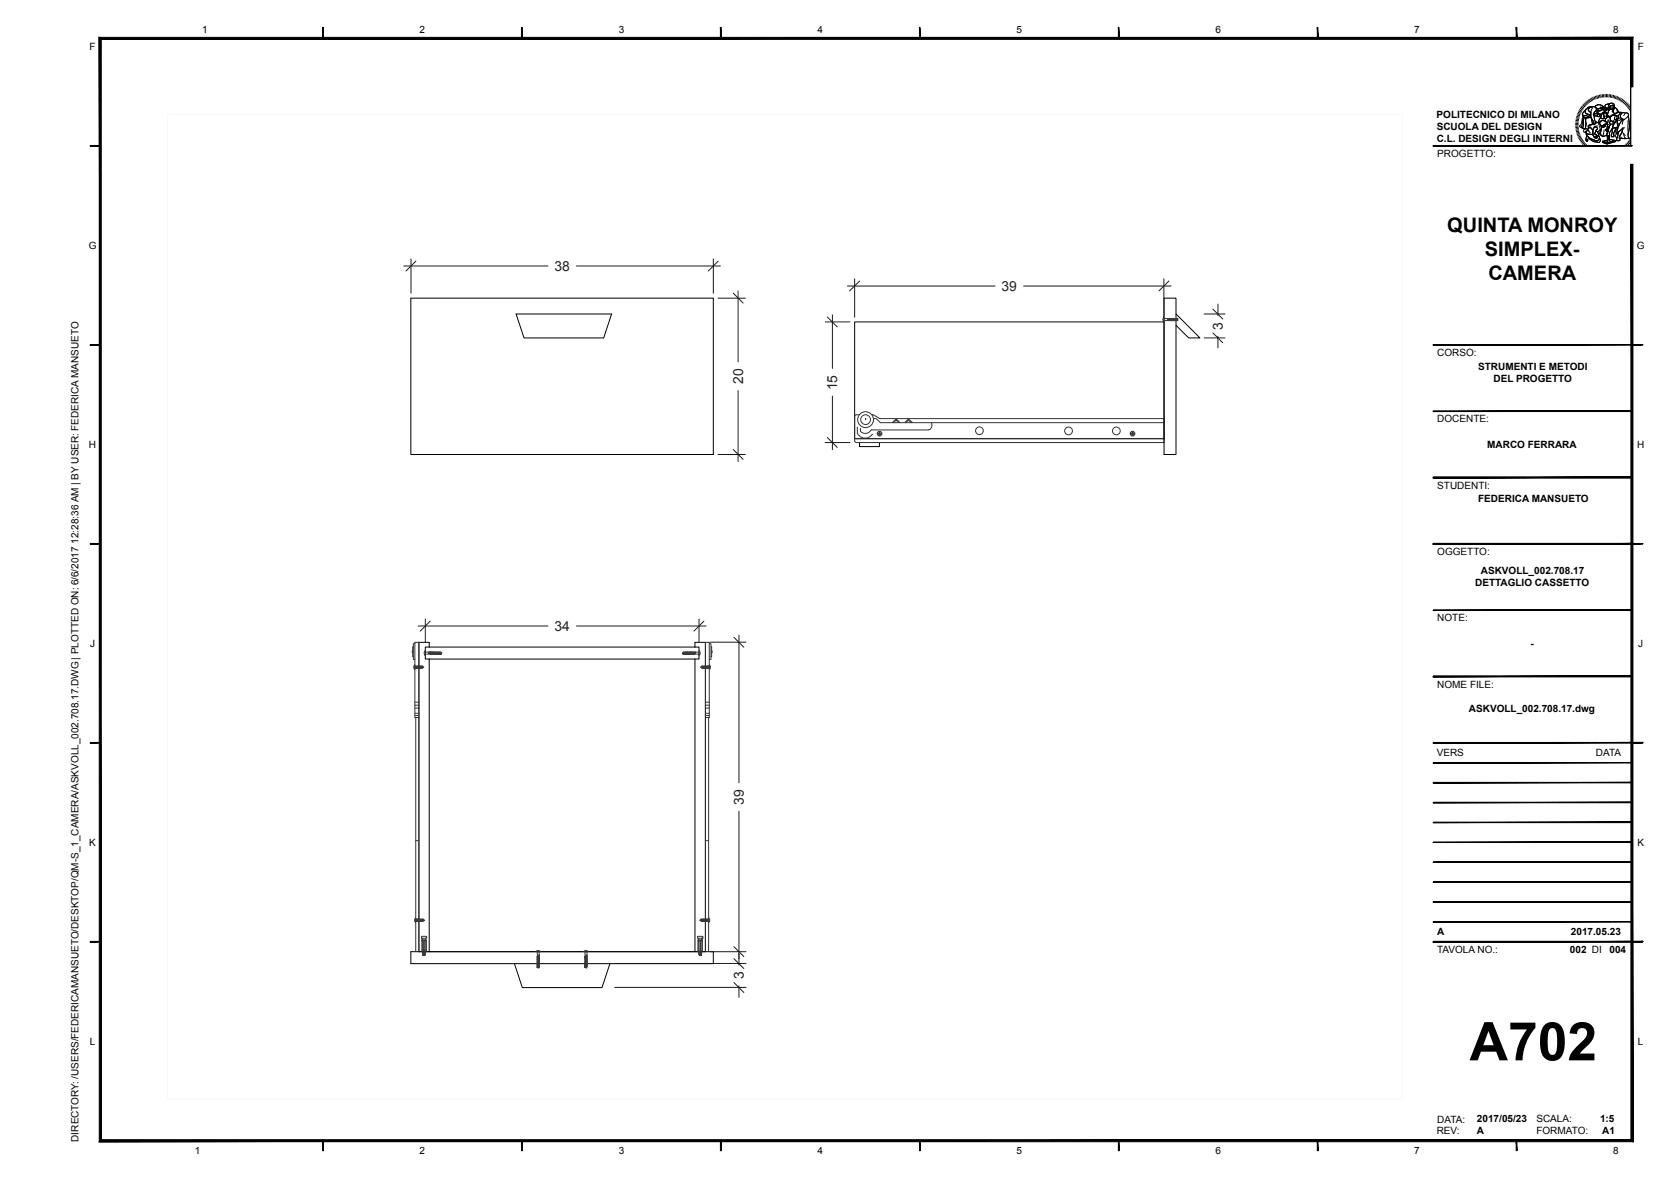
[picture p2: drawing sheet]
<svg xmlns="http://www.w3.org/2000/svg" width="420mm" height="297mm" viewBox="0 0 420 297" stroke-linecap="round" stroke-linejoin="round" font-family="sans-serif">
<path d="M103.3 74.9h76v39.3h-76zM129.7 78.9h24l-2 6h-20zM214.8 80.9h77.8v29.3h-77.8zM216 111.2v1h5v-1" fill="none" stroke="#000" stroke-width=".25"/>
<g fill="none" stroke="#333" stroke-width=".25">
<circle cx="217.6" cy="105.4" r="1.99"/>
<circle cx="280.6" cy="108.3" r=".97"/>
</g>
<circle cx="217.6" cy="105.4" r=".17" fill="#333"/>
<g fill="none" stroke="#333" stroke-width=".25">
<path d="M292.5 79.7v1.1M292.5 79.8a.72 .72 0 0 0 0 1M293.8 80l-.2 .6M294.1 80l-.2 .6M294.4 80l-.3 .6M294.7 80l-.3 .6M294.9 80l-.2 .6M295.2 80l-.3 .6M295.5 80l-.3 .6 .3-.6-.2 .5M295.7 80l-.2 .6M296 80l-.2 .6M292.6 80l.9 .1"/>
<path d="M293.5 80.5h.1M293.5 80.5h-.9M293.7 80.1h-.2v.4M293.7 80.5h.2M294 80.5h.1M294.3 80.5h.1M294.5 80.5h.2M294.8 80.5h.1M295.1 80.5h.1M295.5 80.5l-.3 .1M295.6 80.5h.2M296 80.1v.4h-.1"/>
<path d="M214.8 110.2h77.8M215.5 107.3v1.5M215.5 108.9a2.16 2.16 0 0 0 3.7 .3h.2M215.9 111.2h.4M216 104.2l-1 .1-.2 .3 .1 6.2 .3 .4h77.4v-6l-71.5-.1M216.3 107.6v.8M218.8 108.2l-.1 .2a1.57 1.57 0 0 1-2.4 0M219.1 104.2l.4 .1 1.6 .8M219.5 105.2h.7l1.1 1h71.3M221 108.9v-.4h.2v.4M221 109.1v.3h.2v-.3M221 108.9h-.3v.2h.3"/>
<path d="M221 108.9l.2 .2M221.2 108.9h.3v.2h-.3M221.2 108.9l-.2 .2M224.6 106.2l.6-.6 .7 .6M226.2 106.2l-1-.9-.9 .9M227.7 106.2l.6-.6 .7 .6M229.3 106.2l-1-.9-.9 .9M233.4 108h-14.3l-.3 .2M233.7 107.9l-.3 .1M234.1 106.2a1.35 1.35 0 0 1-.4 1.7M284.6 108.9v-.4h.2v.4M284.6 109.1v.3h.2v-.3"/>
<path d="M284.6 108.9h-.4v.2h.4M284.6 108.9l.2 .2M284.8 108.9h.3v.2h-.3M284.8 108.9l-.2 .2M103.7 163.6h-.1l.1 .3M103.9 162.5h-.2v2.5h.2M104.2 167.1v1.1M104.2 167.1a.72 .72 0 0 0 0 1.1M104.3 161.7h-.4v4h.4M104.3 167.4l.1 .6-.1-.5M104.3 167.6l.1 .4M104.3 177.2h1"/>
<path d="M104.3 176.4h1M104.3 177.9h1M104.3 179.2h1M104.3 179.8h1M104.3 167.8h.1M104.4 167.5h.1M104.4 167.8h.2M104.5 167.3l.2 .7M104.6 167.5h.2M104.7 167.8h.2M104.8 167.3l.2 .7M104.9 167.5h.1"/>
<path d="M105 167.3l.3 .7M105.2 167.5h.1M105.3 167.3l.3 .2M105.4 167.5l.1 .5-.2-.7 .2 .7M105.6 167.3l.2 .7M105.7 167.5h.1M105.8 167.3l.3 .7M106 167.5h.1M106.1 167.3l.2 .5M106.3 167.5l.2 .1-.4 .2M106.8 163.5v1.2M106.8 163.6a.72 .72 0 0 0 0 1.1"/>
<path d="M106.9 163.9h1M107.7 163.9v.4h.3M107.7 164.3l-.8 .1M107.7 163.9h.1M107.9 163.8l.2 .6M108 163.9h.2M108.2 163.8l.2 .6M108.3 163.9h.2M108.5 163.8l.2 .6M108.6 163.9h.1M108.7 163.8l.2 .6M108.8 163.9h.2"/>
<path d="M109 163.8l.2 .6M109.1 163.9h.2M109.3 163.8l.2 .6M109.4 163.9h.1M109.5 163.8l.3 .1M109.7 163.9l.1 .5-.3-.6 .3 .6M109.8 163.8l.2 .6M110 163.9h.1M110.1 163.8l.2 .6M110.2 163.9h.2M110.4 163.8l.2 .6M110.5 163.9h.1"/>
<path d="M110.6 163.8l.3 .1M110.8 163.9v.5l-.2-.6 .2 .6M110.9 163.9l.2 .2-.3 .2M171.7 163.9l-.1 .3 .1 .1M171.8 163.9l-.1 .5M171.9 163.8l-.2 .1M171.9 163.9h.2M172.2 163.8l-.2 .6M172.2 163.9h.2M172.5 163.8l-.2 .6M172.5 163.9h.1M172.8 163.8l-.2 .6"/>
<path d="M172.9 163.9l-.1 .5 .2-.6-.2 .6M173 163.8l-.2 .1M173 163.9h.2M173.3 163.8l-.2 .6M173.3 163.9h.2M173.6 163.8l-.2 .6M173.6 163.9h.1M173.8 163.8l-.2 .6M173.8 163.9h.2M174.1 163.8l-.2 .6M174.1 163.9h.2M174.4 163.8l-.2 .6"/>
<path d="M174.4 163.9h.2M174.7 163.8l-.3 .6M174.8 163.9v.4h-.2M174.8 164.3l.9 .1M174.8 163.9h.1M175.7 163.9h-1M175.7 163.6h.1a.72 .72 0 0 1-.1 1.1M175.8 163.5v1.2M176.3 167.5l-.2 .1 .4 .2M176.5 167.3l-.2 .5M176.5 167.5h.1M176.7 167.3l-.2 .7"/>
<path d="M176.7 167.5h.2M177 167.3l-.2 .7M177.1 167.5l-.1 .5 .3-.7-.3 .7M177.3 167.3l-.3 .2M177.3 167.5h.1M177.3 177.2h1M177.3 176.4h1M177.3 177.9h1M177.3 179.2h1M177.3 179.8h1M177.5 167.3l-.2 .7M177.5 167.5h.2"/>
<path d="M177.7 167.8h.2M177.8 167.3l-.2 .7M177.8 167.5h.1M178 167.8h.1M178.1 167.3l-.2 .7M178.1 167.5h.1M178.2 167.8h.1M178.3 161.7h.4v4h-.4M178.3 167.4l-.2 .6 .2-.5M178.3 167.6l-.2 .4M178.3 168.2a.68 .68 0 0 0 0-1.1l.1 1.1M178.7 162.5h.2v2.5h-.2"/>
<path d="M178.9 163.6h.1l-.1 .3M104.5 180.3v58.8M105.3 180.3h-1v-18.9h1v77.7M177.3 180.3h1v-18.9h-1v77.7M178.1 180.3v58.8M104.5 211.2h.8M177.3 211.2h.8M104.4 230.7l.1 1.1-.1-.1a.72 .72 0 0 1 0-1zM104.5 231l.2 .5-.2-.5M104.5 231.2l.2 .3M104.5 231.4h.1M104.5 231h.2"/>
<path d="M104.7 231.4h.1M104.7 230.9l.2 .6M104.8 231h.2M104.9 231.4h.2M105 230.9l.2 .6M105.1 231h.2M105.3 230.9l.2 .6M105.4 231h.1M105.5 230.9l.3 .1M105.6 231l.1 .5-.2-.6 .2 .6M105.8 230.9l.2 .6M105.9 231h.2"/>
<path d="M105.9 235.3h1.3v.4h-1.3zM106.1 230.9l.2 .6M106.1 236.4h.1M106.1 236.4h1.1M106.1 239h1.1M106.1 236.4v2.6M106.2 231h.1M106.2 236.2h-.1v2.9h1.1v-2.9h-.3M106.2 235.7v.5M106.3 230.9l.2 .4M106.4 239.1v.1M106.4 239.3v.3"/>
<path d="M106.4 239.7v.2M106.4 231.1l.3 .1-.4 .2M106.5 236.4v2.6h.1v-2.6M106.6 239.1l-.4 .2M106.8 239.1l-.6 .2 .7-.2M106.8 239.9l-.6 .1 .7-.2-.7 .2M106.8 239.2v.2M106.8 239.6v.2M106.9 235.7v.5h-.7M106.9 239.8l-.1 .3-.4-.1M106.9 239.4l-.7 .3M107 236.4v2.6"/>
<path d="M135.1 239.1v.9M135.5 239.1v.9M135.8 239.1a.68 .68 0 0 0-1.1 0h1.2M146.8 239a.68 .68 0 0 1 1 .1zM147 239.1l.1 .9M147.5 239.1v.9M175.3 235.3h1.4v.4h-1.4zM175.4 236.4h1.1M175.4 239h1.1M175.5 236.4v2.6M175.6 235.7v.5h.8M175.6 236.2h-.2v2.9h1.1v-2.9h-.1"/>
<path d="M175.6 239.8l.2 .3 .4-.1M175.6 239.4l.8 .3M175.7 239.1l.7 .2-.6-.2M175.8 239.9l.6 .1-.8-.2 .8 .2M175.8 239.2v.2M175.8 239.6v.2M175.9 236.4v2.6h.2v-2.6M176 239.1l.4 .2M176.1 231.1l-.2 .1 .4 .2M176.2 230.9l-.1 .4M176.2 231h.2M176.2 239.1v.1"/>
<path d="M176.2 239.3v.3M176.2 239.7v.2M176.4 235.7v.5M176.4 236.4v2.6M176.5 230.9l-.2 .6M176.5 231h.2M176.5 236.4h.1M176.8 230.9l-.2 .6M176.9 231l-.1 .5 .2-.6-.2 .6M177 230.9l-.2 .1M177 231h.2M177.3 230.9l-.2 .6"/>
<path d="M177.3 231h.2M177.5 231.4h.1M177.6 230.9l-.2 .6M177.6 231h.2M177.8 231.4h.1M177.9 230.9l-.3 .6M177.9 231h.1M178.1 231.4h.1M178.1 231l-.2 .5 .2-.5M178.1 231.2l-.2 .3M178.1 230.7a.65 .65 0 0 1 0 1.1zM135.5 241.9l-.5 .1 .6-.2-.6 .2"/>
<path d="M135.5 240h-.4v.3M135.5 243v.2l-.4-.1M135.5 242.7l-.5 .2 .6-.3-.6 .3M135.5 240v.2M135.5 240.3v.1M135.5 240.6v.1M135.5 240.8v.2M135.5 241.1v.1M135.5 241.4v.1M135.5 241.7v.1M135.5 242.2v.1M135.5 242.5v.1"/>
<path d="M135.6 240.4l-.6 .3M135.6 240.2l-.6 .2M135.6 241l-.6 .2M135.6 240.7l-.6 .3M135.6 241.5l-.6 .3M135.6 241.2l-.6 .3M135.6 241.8l-.1 .3M135.6 242.1l-.6 .2M135.6 242.9l-.6 .2M135.6 242.3l-.6 .3M135.6 242.6l-.1 .3M147.5 241.9l-.5 .1 .6-.2-.6 .2"/>
<path d="M147.5 240h-.4v.3M147.5 243v.2l-.4-.1M147.5 242.7l-.5 .2 .6-.3-.6 .3M147.5 240v.2M147.5 240.3v.1M147.5 240.6v.1M147.5 240.8v.2M147.5 241.1v.1M147.5 241.4v.1M147.5 241.7v.1M147.5 242.2v.1M147.5 242.5v.1"/>
<path d="M147.6 240.4l-.6 .3M147.6 240.2l-.6 .2M147.6 241l-.6 .2M147.6 240.7l-.6 .3M147.6 241.5l-.6 .3M147.6 241.2l-.6 .3M147.6 241.8l-.1 .3M147.6 242.1l-.6 .2M147.6 242.9l-.6 .2M147.6 242.3l-.6 .3M147.6 242.6l-.1 .3"/>
<circle cx="217.6" cy="105.4" r="1.23"/>
<circle cx="221.1" cy="109" r=".59"/>
<circle cx="246.2" cy="108.2" r=".97"/>
<circle cx="268.6" cy="108.3" r=".97"/>
<circle cx="284.7" cy="109" r=".59"/>
</g>
<g fill="none" stroke="#000" stroke-width=".25">
<path d="M396 31h.7M396 31.3h.7M396 30.6l.7 .1M396.1 30.3h.7M396.1 29.9l.7 .1M396.2 29.6l.7 .1M396.3 29.2l.6 .2M396.4 28.9l.7 .2M396.5 28.5l.6 .3M396.7 28.2l.6 .3M396.7 31.7h-.7M396.7 32h-.7"/>
<path d="M396.7 32.3l-.6 .1M396.8 27.9l.6 .3M396.8 32.6l-.7 .2M396.8 33l-.6 .1M396.9 33.3l-.6 .1M397 27.6l.6 .3M397 33.6l-.6 .2M397.1 33.9l-.6 .2M397.2 27.3l.5 .3M397.3 34.2l-.7 .2M397.4 27l.5 .4M397.4 34.4l-.6 .4"/>
<path d="M397.6 34.7l-.6 .4M397.6 26.7l.5 .4M397.7 35l-.6 .4M397.8 26.4l.5 .4M397.9 29h.7a.83 .83 0 0 0 1.2-.1l.1 .5a2.19 2.19 0 0 1-2-.2zM397.9 28.9v.5M397.9 35.3l-.5 .4M398 26.2l.5 .4M398.1 29.5l-.3 .5-.3 1.7a.26 .26 0 0 0-.1 .4 .26 .26 0 0 0 .3 .1M398.1 35.6l-.5 .4M398.2 28l.3-.3v.4a.67 .67 0 0 0 .7 .6l.6 .2a.78 .78 0 0 1-1.2 .1 .5 .5 0 0 1-.7 0 .5 .5 0 0 1 0-.7zM398.3 29.5l.4 .1-.2 .4 .1 2.3-.4 .1-.5-.3a2.6 2.6 0 0 0 .3-2z"/>
<path d="M398.3 25.9l.4 .5M398.3 35.8l-.5 .5M398.3 29.5l-.3 .6v1.3l-.3 .8 .8 .2M398.5 27.7l-.4 .4a.53 .53 0 0 0-.3 .8 .53 .53 0 0 0 .8 .1 .84 .84 0 0 0 1.2-.1M398.5 36.1l-.5 .4M398.5 25.6l.5 .6M398.6 27.5l.6-.5 1.3-.2a.99 .99 0 0 0-1.2 1l.1 .2a.57 .57 0 0 1 .5 .3 .57 .57 0 0 1-.1 .6l-.7-.2a.59 .59 0 0 1-.6-.7zM398.6 33.1v.2a1.35 1.35 0 0 0 1.6 .4l.2-.1M398.7 33.4a1.65 1.65 0 0 0 1.7 .2v.5l.4 .3-.1 .2 .2-.2 .3 .3-.1-.5 .3 .5-.2-.5 .4 .1-.8-.7 .3-.7 .4 .2 .5 1.3a.83 .83 0 0 1-.4 .9 .83 .83 0 0 1-1-.1l-1-.5-.7-.6zM398.7 33.5l.1 .5 .7 .7 2 .8M398.7 29.6l1.2-.1 .6 1.1-.1 .5-.4 .2a.62 .62 0 0 0-.8 .7l.1 .2a.43 .43 0 0 1-.4 .3 .43 .43 0 0 1-.4-.5l.2-.8-.2-1.2zM398.7 29.6l-.2 .4 .1 2.3"/>
<path d="M398.7 36.3l-.5 .5M398.8 34.1l.8 .6 .8 .4a.93 .93 0 0 0 1.6-.4 .65 .65 0 0 1 .1 .9 .65 .65 0 0 1-.9 .1l-1.2-.4a.62 .62 0 0 0-.5-.5 .62 .62 0 0 0-.6 .4l.2 .1a.21 .21 0 0 1-.2 .2 .21 .21 0 0 1-.2-.2l-.2-.2zM398.8 25.4l.5 .5M398.9 34.1l-.4 .9 .2 .5 .4-.1-.2-.3a.63 .63 0 0 1 .6-.3 .63 .63 0 0 1 .6 .5l1.2 .4a.61 .61 0 0 0 .9-.1 .61 .61 0 0 0-.1-.9M399 36.5l-.5 .5M399 32.5a.49 .49 0 0 0-.8 0 .49 .49 0 0 0 .1 .7l.2-.1a.6 .6 0 0 1 .9 0l.3 .3M399.1 25.2l.4 .5M399.2 36.7l-.4 .6M399.3 31.6l1.1-.5a.38 .38 0 0 0 .4 .1 .38 .38 0 0 0 .2-.4l.8 .1 .5 .5a.94 .94 0 0 1 .2 .9 .94 .94 0 0 1-.7 .7 .34 .34 0 0 1-.6 0 .34 .34 0 0 1 .3-.5 .5 .5 0 0 0-.3-.5 .5 .5 0 0 0-.6 .1l-.2 .5-.6-.6a.34 .34 0 0 1-.4 .1 .34 .34 0 0 1-.2-.4zM399.3 32.2l.4-.2 .1 .1a1.02 1.02 0 0 1 .3 1.7l-.7-.1a.81 .81 0 0 1-.9-.6l.7-.3-.1-.3zM399.4 25l.4 .6M399.4 27.2l.2-.1a.96 .96 0 0 1 1-.3 .96 .96 0 0 1 .6 .8l-.4 .5a.93 .93 0 0 0-.1 1.3 1.03 1.03 0 0 0 .7 1.3l-.5 .2a.3 .3 0 0 1-.1 .4 .3 .3 0 0 1-.4-.1 .3 .3 0 0 1 0-.4l-.6-1.5v-1.2h-.2l-.4-.4z"/>
<path d="M399.5 36.9l-.5 .6M399.6 31.9l.8 .7M399.7 32a.55 .55 0 0 0-.5 .8M399.7 28.9l-.6-.2a.59 .59 0 0 1-.6-.7v-.5l.7-.5 1-.2a.78 .78 0 0 1 1 .5 .78 .78 0 0 1-.5 1 2.75 2.75 0 0 0 .2 2.1l.6 .4-.6 .1M399.7 24.8l.4 .6M399.7 37.1l-.4 .6M399.9 29.5h-1.4a.56 .56 0 0 0-.6 0 .56 .56 0 0 0-.3 .6l-.1 1-.5 .6 .3 .3M400 29.9l.3 1.3M400 24.6l.3 .6M400 37.3l-.4 .6M400.3 27.1l-.4 .6-.1 1.4 .6 1.4a.52 .52 0 0 0 .4 .8l.1-.4M400.3 37.5l-.3 .6"/>
<path d="M400.3 24.5l.3 .6M400.4 31.1l-.4 .2a.62 .62 0 0 0-.8 .7l.2 .1M400.5 26.8a.99 .99 0 0 0-1.2 1l.5 .3M400.6 37.6l-.3 .6M400.7 24.3l.2 .6M400.7 32a.45 .45 0 0 1 .6 0 .45 .45 0 0 1 .1 .5l-.2 .1-.4 1.1 .8 .7-.4-.2 .2 .5-.3-.5 .1 .5h-.1l-.2-.3-.2 .2-.1-.4a2.23 2.23 0 0 1 .1-2.2zM400.7 28.2l.4-.4 .6-.1-.1 .6-1.1 .5zM400.7 32a.45 .45 0 0 1 .6 0 .45 .45 0 0 1 .1 .5l-.2 .1-.4 1.1 .8 .7-.4-.2 .2 .5-.3-.5v.5l-.2-.3-.2 .2-.1-.4a2.23 2.23 0 0 1 .1-2.2zM400.8 28.6l.7-.2 .3 .2a.33 .33 0 0 0-.4 .3 .33 .33 0 0 0 .2 .3h-.1a.58 .58 0 0 1-.7-.5zM400.8 28.6a.55 .55 0 0 0 .7 .6h.1M400.9 37.8l-.3 .6M400.9 26.9l.6-.6h.7l.6 .4a.26 .26 0 0 1 .1 .4 .26 .26 0 0 1-.4-.1l-.1-.1-.6 .5-.6-.2"/>
<path d="M401 24.2l.2 .6M401.1 26.6l.5-.3h.6l.8 .5-.1 .4-.5-.3-.4 .4a.73 .73 0 0 1-1-.6zM401.2 37.9l-.3 .6M401.2 27.2l.7 .2 .5-.5 .3 .2-.2 .6-.4 .2-.4-.2-.5 .2zM401.3 24.1l.2 .6M401.5 30.8l.5 .2 .5 .7a.66 .66 0 0 1-.4 1M401.5 28.7l.2-.1 .7 .1-.3 .1a.38 .38 0 0 1-.4 .5 .38 .38 0 0 1-.2-.6zM401.5 33.1l.3 .8a.85 .85 0 0 1 .1 1 .85 .85 0 0 1-.9 .4M401.5 38l-.2 .6M401.6 28.4l.2 .2M401.6 28.1v.2l-1.1 .5M401.6 31.7l-.7 .1"/>
<path d="M401.7 23.9l.1 .7M401.7 27.8l-.3 .5M401.8 31.3l.8 .4M401.8 38.1l-.2 .6M401.9 28.6l.5 .1-.3 .1a.32 .32 0 0 1-.2 .5 .32 .32 0 0 1-.4-.3 .32 .32 0 0 1 .4-.4l-.1 .2M402 31.8a.7 .7 0 0 1 .1 .9 .7 .7 0 0 1-.9 .2M402 31v-.3l.6-.4h.6l.5 .3v.2a.24 .24 0 0 1 .2 .4 .24 .24 0 0 1-.4-.1l-1 .5 .4 .4 .6-.3 .1-.5 .3-.1-.2-.5-.5-.3h-.6l-.5 .7-.3-.1v-.5l.5-.8 .3 .2h1.1l.1-.3a.26 .26 0 0 0 .4-.1 .26 .26 0 0 0-.1-.3l.7 .2-.1 .4a.77 .77 0 0 1-.1 1.1l.2 .4-.1 .3-.3 .4h-.2l-.2 .2-.2 .5h-.3l.3 .3 .2-.1M402 30.7l.6-.4h.6l.5 .4a.31 .31 0 0 1 .2 .4 .31 .31 0 0 1-.5 .1l-.5 .5h-.5v-.2l-.3-.3zM402 33.6l.8 .7M402 23.9l.2 .6M402.1 38.2l-.1 .6M402.2 27.7l.1 .1"/>
<path d="M402.3 27.3l.2 .1M402.3 33l.1 .9M402.3 29.6l-.4 .7-.1 .6M402.3 23.8l.2 .7M402.4 27.3l-.1 .1M402.4 31.6l1.2-.4-.1 .5-.5 .3-.5-.2zM402.4 38.2l-.1 .7M402.5 32.4l-.3 .9-.4 .5M402.6 31.9l-.3 1.1-.3 .5 .4 .4a.86 .86 0 0 0 1.3 .1l.2 .1v-.4l.3-.7-.2 .2v-.4M402.7 27.5l.9-.2a.32 .32 0 0 1 0 .5 .32 .32 0 0 1-.5-.1zM402.7 28.4l.8-.3 .5 .5 .1 .5a.26 .26 0 0 1 .1 .4 .26 .26 0 0 1-.4 0 .26 .26 0 0 1 .1-.4l-.2-.7a.45 .45 0 0 0-.7-.1 .45 .45 0 0 0 .1 .7l.1 .2a.43 .43 0 0 1-.3 .6 .43 .43 0 0 1-.6-.4zM402.7 27.2l-.2 .5-.4 .2-.4-.2-.5 .2"/>
<path d="M402.7 23.7l.1 .7M402.8 38.3l-.1 .6M402.8 35.5l2-.5 1.2 .3-2.1 .6zM402.8 35.5l1.1 .4v.3l-1.1-.4zM402.8 35.5a5.8 5.8 0 0 1 3.2-.2l-2.1 .6zM403.1 28.3l.3-.1 .3 .2 .2 .5a.71 .71 0 0 1-.6 .9h-.1v-.5l-.3-.7zM403.1 23.7v.7M403.1 38.3l-.1 .7M403.2 32.7l-.4 1.6 1.1-.2M403.2 27.3a.39 .39 0 0 1 .5-.3 .39 .39 0 0 1 .1 .6h-.1M403.2 31.8h.1M403.2 27a.44 .44 0 0 1 .6 .1 .44 .44 0 0 1 0 .5l-.2-.3h-.4z"/>
<path d="M403.2 31.4l.2 .1M403.3 31.7h.1M403.3 31.5h.1M403.4 28.5h.1M403.4 28.5l-.2 .1M403.4 38.3v.7M403.4 23.7v.7M403.5 27.5l-.5-.2-.3 .2h.2a.52 .52 0 0 0 .8 .2l-.2-.4 .1 .2M403.5 32.5l.3 .1 .1-.4a.3 .3 0 0 1 .2-.3 .3 .3 0 0 1 .3 .1l-.4 1.2v-.4h-.4zM403.5 29.8v.7M403.6 31.2l-.1 .5-.3 .2a.35 .35 0 0 1-.4 0 .35 .35 0 0 1-.2-.2M403.6 28.4l.3 .2-.2 .1"/>
<path d="M403.7 28.5v-.1a.4 .4 0 0 0-.6-.1 .4 .4 0 0 0 0 .6 .74 .74 0 0 1-.2 1 .44 .44 0 0 1-.5-.2 .44 .44 0 0 1 .1-.6l.3-.7 .7-.3 .5 .5 .2 .6a.23 .23 0 0 1-.2 .3 .23 .23 0 0 1-.3-.3M403.7 38.3v.7M403.8 23.7v.7M403.9 28.8l-.2 .1M403.9 28.6v.1a.43 .43 0 0 1-.2 .6 .43 .43 0 0 1-.5-.1M403.9 29.5l-.3 .3h-.4M403.9 35.9l2.1-.6v.3l-2.1 .6zM403.9 35.9v.2M404 27.5l.2-.1 .1 .2-.3 1.1M404 32h.1M404 32.7l-.1 .4 .3-.1M404 38.3l.1 .7"/>
<path d="M404.1 27.1l.1 .4M404.1 29.1l-.1-.5 .3-.4v-.5l-.1-.3-.2 .1v-.2a.54 .54 0 0 1-.6-.7l.5-.4a.32 .32 0 0 1 .5-.1 .32 .32 0 0 1-.1 .5l.1 1.1h.1l.1-.5 .2 .3 .5-.1v.7l.2-.2v.3a.35 .35 0 0 1 .2 .4 .35 .35 0 0 1-.3 .3l-.6 .4M404.1 23.7v.7M404.2 32.4l-.1 .2-.1-.1M404.2 30.1l-.2 1.3M404.2 29.3l.5 .2M404.3 34.2l.2-.1 .1 1.1-.3-.7-.3 .8zM404.3 31.3l-.4 .4 .1 .4M404.4 38.3l.1 .7M404.4 31.9h-.2l-.2 .2-.2 .5-.2-.1a.24 .24 0 0 0 .1 .3 .24 .24 0 0 0 .3 0M404.5 30.2l-.5 .8M404.5 26.2a.7 .7 0 0 1 .8-.2 .7 .7 0 0 1 .4 .6v.7l-.4 .8v-.7l.3-.5-.2-.5-.2 .1a.83 .83 0 0 0-.7 1.2h-.1l-.1-.6z"/>
<path d="M404.5 26.2a.71 .71 0 0 1 .9-.2 .71 .71 0 0 1 .3 .8l-.1 1-.3 .3 .1-.7 .2-.5-.2-.5-.2 .2a.77 .77 0 0 0-.7 1.1h-.1l-.1-.6zM404.5 26.2h-.5a.6 .6 0 0 0-.6 .7M404.5 23.7l-.1 .7M404.6 27.2l.2 .3 .5-.1M404.7 38.3l.1 .6M404.8 29.2h.1a1.55 1.55 0 0 1 1.7-.1 1.24 1.24 0 0 1-1.2 1.6l-.7-.7zM404.8 26.7l.6-.3 .2 .6-.2 .4a.47 .47 0 0 1-.7-.1 .47 .47 0 0 1 .1-.6zM404.8 26.9l.2 .1M404.8 31.2l.8-.1-.4 1.3-.7 1 .1 .6-.1 .2h-.2l-.3 .5-.1-1zM404.8 31.3l-.3 .5-.6 1.9 .1 1 .3-.5 .2-.1 .1 1.3-.3-.9-.4 1.1 .1-.9M404.8 27.3l.2 .1M404.8 30.3a.58 .58 0 0 0 0 .9l.8-.1 .5-.6"/>
<path d="M404.8 23.8v.7M404.9 27h-.1M404.9 27.3h.1M405 38.2l.1 .7M405.2 27.1l.2 .1M405.2 23.9l-.1 .6M405.3 32.2l.8-.1-.6 1.7a.36 .36 0 0 1 .1 .6 .36 .36 0 0 1-.5-.1zM405.3 27.1v.1M405.4 38.1l.1 .7M405.5 27.9v.3l.4 .4M405.5 30.4h.1M405.6 23.9l-.2 .7"/>
<path d="M405.6 28.7l1.1-.4 .8-.1-.7 1zM405.6 31.1l-.5 1.4-.6 .9v.8M405.6 38l.3 .7M405.7 30.3l-.3 .1M405.7 26.9l.7 .5 .5 .8-.4 .2a.6 .6 0 0 1-.9 0 .6 .6 0 0 1 0-.9zM405.7 27l.7 .4 .3 .5M405.7 30.6l-.1 .1M405.9 24l-.2 .7M405.9 38l.3 .6M406 35.3v.3l-2 .6-1.2-.4v-.3M406.1 32.2l-.6 1.6a.36 .36 0 0 1 .1 .6 .36 .36 0 0 1-.5-.1l.2-2.1M406.2 30.3l.2-.2 .2 .2-.1 1.8-1.2 .1 .3-1.1z"/>
<path d="M406.2 24.2l-.2 .6M406.3 30l-.1 .4M406.3 37.8l.2 .7M406.3 27.8l.6 .4M406.3 29l.3 .1 .2 .4M406.5 32.1l-1.2 .1M406.5 33.4l-.1 .3 .2 .2M406.6 30.3l-.1 1.7-.6 1.5 .3 1 .2 .2M406.6 24.3l-.3 .6M406.6 37.7l.2 .6M406.7 33.2l1.2-1-.3 1.2a1.37 1.37 0 0 0-.5 1.5 .42 .42 0 0 1-.2 .5 .42 .42 0 0 1-.6-.2zM406.8 29.2v-.1a1.04 1.04 0 0 1 1.7-.7h.2a.56 .56 0 0 1 .6 .4 .56 .56 0 0 1-.3 .6l-.3 .3a1.08 1.08 0 0 1-1.9-.2"/>
<path d="M406.8 29.5l-.6 .8a.74 .74 0 0 1-1.2 0 .75 .75 0 0 1-.1-1 .75 .75 0 0 1 1.1-.1l-.2 .5a.24 .24 0 0 0 0 .4 .24 .24 0 0 0 .4-.2l.3-.3-.1-.4-.7-.4-.7 .2-.3 .3v.4M406.9 31v.5M406.9 24.4l-.3 .7M406.9 37.5l.3 .7M407.1 37.4l.4 .6M407.2 24.6l-.3 .6M407.3 30.1l-.9 .2M407.3 34.4l.6 .4M407.4 37.2l.4 .6M407.5 24.8l-.3 .5M407.6 28.2l-.9 .1-1.1 .5M407.7 28.4l.2-.1 .6 .2a.52 .52 0 0 1 .7 .1 .52 .52 0 0 1 0 .6l.3 1.6v1.7a2.2 2.2 0 0 0 0 2.2l-1.9 .1a.4 .4 0 0 1-.6-.2 .4 .4 0 0 1 .2-.5l.5-1 .2-.9-1.5 1.4v-.3a5.7 5.7 0 0 1 1.5-3.2l.3-.1a.9 .9 0 0 1-.9-.6 .9 .9 0 0 1 .4-1z"/>
<path d="M407.7 37l.4 .6M407.7 33.2l.8 .9M407.8 30.1a5.8 5.8 0 0 0-1.4 3.5l1.5-1.4 .5-.1M407.8 28.3a.91 .91 0 0 0-.5 1.1 .91 .91 0 0 0 .9 .6M407.9 24.9l-.4 .6M407.9 32.2l-.3 1.2a1.41 1.41 0 0 0-.4 1.8l-.3 .2a.4 .4 0 0 1-.6-.1 .4 .4 0 0 1 .2-.6l.2-1.5M407.9 36.9l.5 .5M408 30.2l-.3 1M408.1 33.6a1.23 1.23 0 0 0 .7 1.2M408.1 25.1l-.4 .6M408.2 36.6l.5 .6M408.4 28.7l-.3 .3"/>
<path d="M408.4 25.3l-.4 .6M408.4 36.4l.5 .5M408.7 36.2l.5 .5M408.7 25.6l-.5 .5M408.9 36l.5 .4M409 25.8l-.5 .5M409.1 35.7l.5 .4M409.2 30.3v3.3M409.2 29.2a9 9 0 0 1 0 5l.3 .5h-2.5M409.2 26.1l-.5 .4M409.3 35.5l.5 .3M409.5 26.3l-.6 .5"/>
<path d="M409.5 35.2l.6 .3M409.7 26.6l-.6 .4M409.7 34.9l.6 .4M409.8 34.6l.6 .4M409.9 26.9l-.6 .4M410 34.3l.6 .3M410.1 27.2l-.6 .3M410.1 34l.6 .3M410.2 33.7l.7 .3M410.3 27.5l-.6 .3M410.3 33.4l.7 .2M410.4 33.1l.7 .2"/>
<path d="M410.4 27.8l-.6 .3M410.5 32.8l.7 .1M410.6 32.5l.6 .1M410.6 28.1l-.6 .3M410.6 32.2h.7M410.6 31.8l.7 .1M410.6 31.6h.7M410.6 31.2h.7M410.7 28.5l-.6 .2M410.9 28.8l-.7 .2M411 29.1l-.7 .2M411.1 29.5l-.7 .1"/>
<path d="M411.2 29.8l-.7 .2M411.2 30.2l-.6 .1M411.3 30.9h-.7M411.3 30.5l-.7 .1M292.6 74.9h3v39.3h-3zM295.6 78.9l6 6h-2.8l-3.2-3.2M107.9 162.6h-1v3h1M107.9 162.6v-1.2h-2.6v77.7h72v-77.7h-2.6v1.2M107.9 165.6v73.5M107.9 162.6h66.8M107.9 165.6h66.8M174.7 162.6h1v3h-1"/>
<path d="M174.7 165.6v73.5M103.3 239.1h76v3h-76zM129.3 242.1l2 6h20l2-6"/>
</g>
<g fill="#000" stroke="#000" stroke-width=".25">
<path d="M24.9 9.4l.6 277v-276.5zM24.9 9.4l.6 277-.6 .5z"/>
<path d="M81.1 6.9l.2 2.5v-2.5zM81.1 6.9l.2 2.5h-.2z"/>
<path d="M131.1 6.9l.2 2.5v-2.5zM131.1 6.9l.2 2.5h-.2z"/>
<path d="M181.1 6.9l.2 2.5v-2.5zM181.1 6.9l.2 2.5h-.2z"/>
<path d="M231.1 6.9l.2 2.5v-2.5zM231.1 6.9l.2 2.5h-.2z"/>
<path d="M281.1 6.9l.2 2.5v-2.5zM281.1 6.9l.2 2.5h-.2z"/>
<path d="M331.1 6.9l.2 2.5v-2.5zM331.1 6.9l.2 2.5h-.2z"/>
<path d="M381.1 6.9l.2 2.5v-2.5zM381.1 6.9l.2 2.5h-.2z"/>
<path d="M25.5 9.9h384.4l.5-.5zM24.9 9.4h385.5l-384.9 .5z"/>
<path d="M22.7 36.7h2.5v-.1zM22.7 36.6h2.5l-2.5 .1z"/>
<path d="M360.2 36.7h50v-.1zM360.2 36.6h50l-50 .1z"/>
<path d="M410.4 36.7h2.5v-.1zM410.4 36.6h2.5l-2.5 .1z"/>
<path d="M22.7 86.7h2.5v-.1zM22.7 86.6h2.5l-2.5 .1z"/>
<path d="M360.2 86.7h50v-.1zM360.2 86.6h50l-50 .1z"/>
<path d="M410.4 86.7h2.5v-.1zM410.4 86.6h2.5l-2.5 .1z"/>
<path d="M360.2 119.9v.2l50-.2zM360.2 120.1l50-.2v.2z"/>
<path d="M360.2 103.4h50v-.2zM360.2 103.2h50l-50 .2z"/>
<path d="M22.7 136.7h2.5v-.1zM22.7 136.6h2.5l-2.5 .1z"/>
<path d="M360.2 136.6v.1l50-.1zM360.2 136.7l50-.1v.1z"/>
<path d="M360.2 136.6v.1l50-.1zM360.2 136.7l50-.1v.1z"/>
<path d="M360.2 136.6v.1l50-.1zM360.2 136.7l50-.1v.1z"/>
<path d="M360.2 136.6v.1l50-.1zM360.2 136.7l50-.1v.1z"/>
<path d="M360.2 120.1h50v-.2zM360.2 119.9h50l-50 .2z"/>
<path d="M410.4 136.7h2.5v-.1zM410.4 136.6h2.5l-2.5 .1z"/>
<path d="M360.2 153.2v.2l50-.2zM360.2 153.4l50-.2v.2z"/>
<path d="M360.2 169.9v.1l50-.1zM360.2 170l50-.1v.1z"/>
<path d="M360.2 169.9v.1l50-.1zM360.2 170l50-.1v.1z"/>
<path d="M22.7 186.7h2.5v-.1zM22.7 186.6h2.5l-2.5 .1z"/>
<path d="M360.2 196.6v.1l50-.1zM360.2 196.7l50-.1v.1z"/>
<path d="M360.2 191.6v.1l50-.1zM360.2 191.7l50-.1v.1z"/>
<path d="M360.2 186.6v.1l50-.1zM360.2 186.7l50-.1v.1z"/>
<path d="M410.4 186.7h2.5v-.1zM410.4 186.6h2.5l-2.5 .1z"/>
<path d="M410.4 186.7h2.5v-.1zM410.4 186.6h2.5l-2.5 .1z"/>
<path d="M360.2 216.6v.1l50-.1zM360.2 216.7l50-.1v.1z"/>
<path d="M360.2 211.6v.1l50-.1zM360.2 211.7l50-.1v.1z"/>
<path d="M360.2 206.6v.1l50-.1zM360.2 206.7l50-.1v.1z"/>
<path d="M360.2 201.6v.1l50-.1zM360.2 201.7l50-.1v.1z"/>
<path d="M22.7 236.7h2.5v-.2zM22.7 236.5h2.5l-2.5 .2z"/>
<path d="M360.2 236.5v.2l50-.2zM360.2 236.7l50-.2v.2z"/>
<path d="M360.2 236.5v.2l50-.2zM360.2 236.7l50-.2v.2z"/>
<path d="M360.2 231.6v.1l50-.1zM360.2 231.7l50-.1v.1z"/>
<path d="M360.2 226.6v.1l50-.1zM360.2 226.7l50-.1v.1z"/>
<path d="M360.2 221.6v.1l50-.1zM360.2 221.7l50-.1v.1z"/>
<path d="M410.2 236.7h2.5v-.2zM410.2 236.5h2.5l-2.5 .2z"/>
<path d="M410.2 236.7h2.5v-.2zM410.2 236.5h2.5l-2.5 .2z"/>
<path d="M410.4 236.7h2.5v-.2zM410.4 236.5h2.5l-2.5 .2z"/>
<path d="M410.4 236.7h2.5v-.2zM410.4 236.5h2.5l-2.5 .2z"/>
<path d="M24.9 286.9l385-.5h-384.4zM24.9 286.9l385-.5 .5 .5z"/>
<path d="M81.1 286.6l.2 2.5v-2.5zM81.1 286.6l.2 2.5h-.2z"/>
<path d="M131.1 286.6l.2 2.5v-2.5zM131.1 286.6l.2 2.5h-.2z"/>
<path d="M181.1 286.6l.2 2.5v-2.5zM181.1 286.6l.2 2.5h-.2z"/>
<path d="M231.1 286.6l.2 2.5v-2.5zM231.1 286.6l.2 2.5h-.2z"/>
<path d="M281.1 286.6l.2 2.5v-2.5zM281.1 286.6l.2 2.5h-.2z"/>
<path d="M331.1 286.6l.2 2.5v-2.5zM331.1 286.6l.2 2.5h-.2z"/>
<path d="M381.1 286.6l.2 2.5v-2.5zM381.1 286.6l.2 2.5h-.2z"/>
<path d="M409.9 9.9v276.5l.5 .5zM409.9 9.9l.5-.5v277.5z"/>
</g>
<g fill="#fff" stroke="#fff" stroke-width=".25">
<path d="M385.2 36.6l30.8 4.4h-30.8z"/>
<path d="M385.2 36.6h25l5.8 4.4z"/>
<path d="M410.2 22.1h5.8l-5.8 14.5z"/>
<path d="M416 22.1v18.9l-5.8-4.4z"/>
<path d="M184 92.5v4.1h3zM184 92.5h3v4.1z"/>
<path d="M139.3 65.3v3.1l4-3.1zM139.3 68.4l4-3.1v3.1z"/>
<path d="M304.6 80.8v2.2h3zM304.6 80.8h3v2.2z"/>
<path d="M207.7 94.1v3.8h3zM207.7 94.1h3v3.8z"/>
<path d="M251.6 70.3v3.1l4.1-3.1zM251.6 73.4l4.1-3.1v3.1z"/>
<path d="M139.3 155.8v3l4-3zM139.3 158.8l4-3v3z"/>
<path d="M184.2 244v2.2h3.1zM184.2 244h3.1v2.2z"/>
<path d="M184.2 198.2v4.1h3.1zM184.2 198.2h3.1v4.1z"/>
</g>
<path d="M385.2 36.6h25v-14.5h5.8v18.9h-30.8z" fill="none" stroke="#fff" stroke-width=".25"/>
<path d="M42.1 28.8h310.3v247.4h-310.3z" fill="none" stroke="#f8f8f8" stroke-width=".25"/>
<g fill="none" stroke="#1a1a1a" stroke-width=".25">
<path d="M101.5 66.8h36.2M103.3 65.1v8.6M104.5 65.6l-2.5 2.5M144.9 66.8h36.2M179.3 65.1v8.6M180.5 74.9h6.8M180.5 65.6l-2.5 2.5M184.3 73.6l2.5 2.5M185.5 73.1v17.8M208 79.7l2.4 2.5M209.2 79.1v13.5M213 71.9h37.1"/>
<path d="M214.8 70.1v9.6M216.1 70.6l-2.6 2.5M257.3 71.9h37.1M292.5 70.1v9.6M293.8 70.6l-2.5 2.5M302.7 78.9h5.2M304.9 77.7l2.5 2.5M306.1 76.4v2.9M185.5 98.2v17.8M207.4 80.9h6.2M209.2 99.5v13.5M302.7 84.9h5.2"/>
<path d="M304.9 83.6l2.5 2.5M306.1 84.5v2.9M180.5 114.2h6.8M184.3 112.9l2.5 2.5M207.4 111.2h6.2M208 109.9l2.4 2.5M105.1 157.3h32.6M106.9 155.5v5.9M108.1 156.1l-2.5 2.5M144.9 157.3h32.6M175.7 155.5v5.9M176.9 156.1l-2.5 2.5"/>
<path d="M185.7 159.6v37.1M178.5 161.4h9M184.5 160.1l2.5 2.5M185.7 203.8v38.7M178.5 239.1h9M184.5 237.9l2.5 2.5M154.5 242.1h33M154.5 248.1h33M184.5 240.9l2.5 2.5M184.5 246.9l2.5 2.5M185.7 247.7v2.9"/>
</g>
<text font-size="13.4" x="369.4" y="266.4">A702</text>
<g font-size="5">
<text x="363.8" y="58.4">QUINTA MONROY</text>
<text x="373.2" y="64.4">SIMPLEX-</text>
<text x="374.1" y="70.4">CAMERA</text>
</g>
<g font-size="3.5" fill="#222">
<text x="139.3" y="68.1">38</text>
<text x="251.7" y="73.1">39</text>
<text x="307.4" y="82.9" transform="rotate(-90 307.4 82.9)">3</text>
<text x="186.8" y="96.4" transform="rotate(-90 186.8 96.4)">20</text>
<text x="210.4" y="98.1" transform="rotate(-90 210.4 98.1)">15</text>
<text x="139.3" y="158.5">34</text>
<text x="187" y="202.2" transform="rotate(-90 187 202.2)">39</text>
<text x="187" y="246.1" transform="rotate(-90 187 246.1)">3</text>
</g>
<g font-size="2.5">
<text x="50.9" y="8.2">1</text>
<text x="105.5" y="8.2">2</text>
<text x="155.5" y="8.2">3</text>
<text x="205.5" y="8.2">4</text>
<text x="255.5" y="8.2">5</text>
<text x="305.5" y="8.2">6</text>
<text x="355.5" y="8.2">7</text>
<text x="405.5" y="8.2">8</text>
<text x="22.5" y="12.6">F</text>
<text x="411.7" y="12.6">F</text>
<text x="361.1" y="29.6">POLITECNICO DI MILANO</text>
<text x="361.1" y="32.6">SCUOLA DEL DESIGN</text>
<text x="361.1" y="35.6">C.L. DESIGN DEGLI INTERNI</text>
<text x="361.2" y="39.4">PROGETTO:</text>
<text x="22.3" y="62.6">G</text>
<text x="411.4" y="62.6">G</text>
<text x="361.2" y="89.4">CORSO:</text>
<text x="371.5" y="92.9">STRUMENTI E METODI</text>
<text x="375.4" y="95.9">DEL PROGETTO</text>
<text x="361.2" y="106.1">DOCENTE:</text>
<text x="22.4" y="112.6">H</text>
<text x="373.8" y="112.6">MARCO FERRARA</text>
<text x="411.5" y="112.6">H</text>
<text x="361.2" y="122.8">STUDENTI:</text>
<text x="371.5" y="126.2">FEDERICA MANSUETO</text>
<text x="361.2" y="139.4">OGGETTO:</text>
<text x="370.8" y="147.1">DETTAGLIO CASSETTO</text>
<text x="372.2" y="144.1">ASKVOLL_002.708.17</text>
<text x="361.2" y="156.1">NOTE:</text>
<text x="22.7" y="162.5">J</text>
<text x="384.7" y="162.5">-</text>
<text x="411.8" y="162.5">J</text>
<text x="361.2" y="172.8">NOME FILE:</text>
<text x="369.2" y="179">ASKVOLL_002.708.17.dwg</text>
<text x="361.1" y="190">VERS</text>
<text x="401.1" y="190">DATA</text>
<text x="22.4" y="212.5">K</text>
<text x="411.6" y="212.5">K</text>
<text x="361.2" y="239.6">TAVOLA NO.:</text>
<text x="361.2" y="235">A</text>
<text x="394.6" y="239.6">002 DI</text>
<text x="394.9" y="235">2017.05.23</text>
<text x="404.5" y="239.6">004</text>
<text x="22.6" y="262.5">L</text>
<text x="411.7" y="262.5">L</text>
<text x="19.7" y="286.9" transform="rotate(-90 19.7 286.9)">DIRECTORY: /USERS/FEDERICAMANSUETO/DESKTOP/QM-S_1_CAMERA/ASKVOLL_002.708.17.DWG | PLOTTED ON: 6/6/2017 12:28:36 AM | BY USER: FEDERICA MANSUETO</text>
<text x="361.1" y="285">REV:</text>
<text x="361.2" y="282.1">DATA:</text>
<text x="371.2" y="285">A</text>
<text x="371.2" y="282">2017/05/23</text>
<text x="386.2" y="282">SCALA:</text>
<text x="386.2" y="285">FORMATO:</text>
<text x="402.2" y="282">1:5</text>
<text x="402.7" y="285">A1</text>
<text x="49" y="290">1</text>
<text x="105.5" y="290">2</text>
<text x="155.5" y="290">3</text>
<text x="205.5" y="290">4</text>
<text x="255.5" y="290">5</text>
<text x="305.5" y="290">6</text>
<text x="355.5" y="290">7</text>
<text x="405.5" y="290">8</text>
</g>
</svg>
